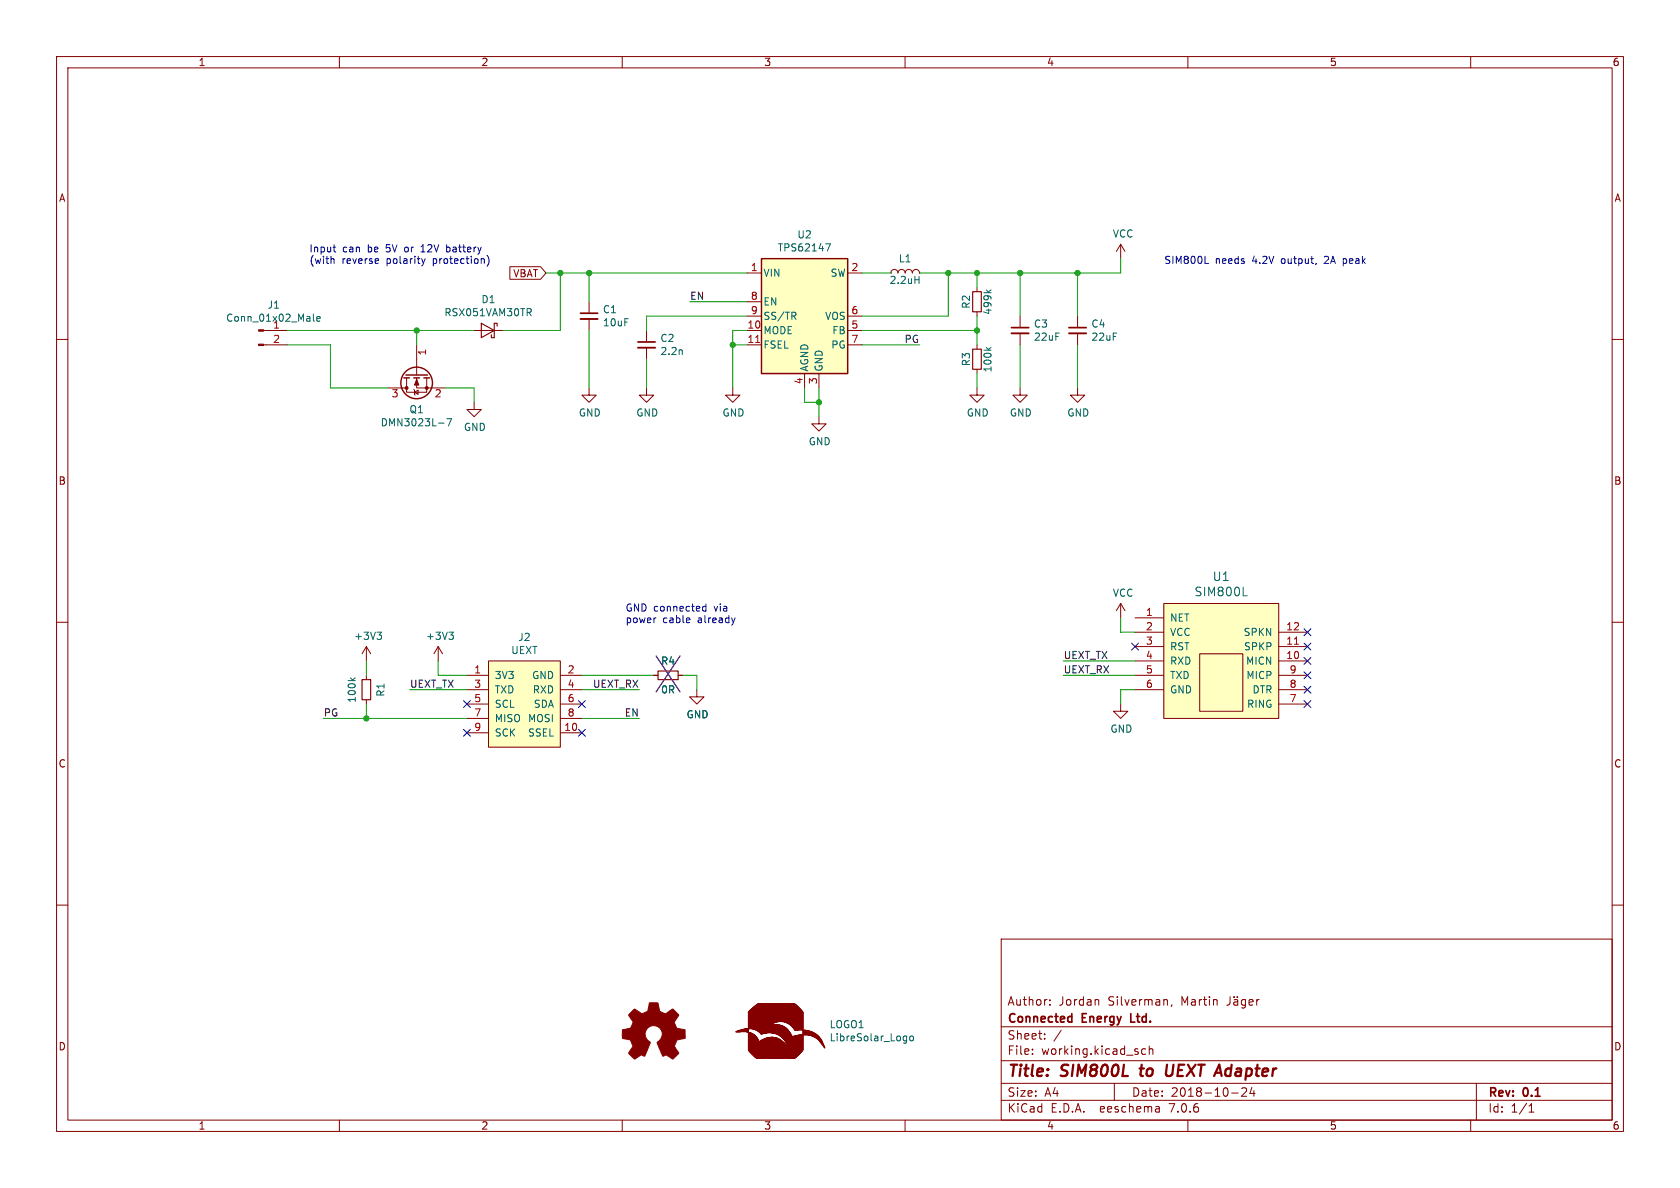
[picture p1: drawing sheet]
<svg xmlns="http://www.w3.org/2000/svg" width="297mm" height="210mm" viewBox="0 0 297 210" stroke-linecap="round" stroke-linejoin="round" font-family="sans-serif">
<g fill="none" stroke="#840000" stroke-width=".18">
<path d="M10 10h277v190h-277zM12 12h273v186h-273zM60 10v2M110 10v2M160 10v2M210 10v2M260 10v2M10 60h2M46.6 58.4h4.2M83.8 58.4h5.1M90.1 47.1h5.5l.9 1.2-.9 1.1h-5.5zM104.1 53.3v1.9"/>
<path d="M104.1 56.4v2M114.3 58.4v1.9M132.1 48.3h2.5M132.1 58.4h2.5M132.1 55.9h2.5M132.1 53.3h2.5M149.9 48.3h2.5M149.9 58.4h2.5M149.9 55.9h2.5M157.5 48.3a.64 .64 0 0 1 .6-.7 .64 .64 0 0 1 .6 .7 .64 .64 0 0 1 .7-.7 .64 .64 0 0 1 .6 .7 .64 .64 0 0 1 .7-.7 .64 .64 0 0 1 .6 .7 .64 .64 0 0 1 .6-.7 .64 .64 0 0 1 .7 .7M157.5 48.3h.1M162.6 48.3h.1"/>
<path d="M172.7 50.8v.8M172.7 55.1v.8M180.3 55.9v1.9M180.3 58.9v2.1M190.5 55.9v1.9M190.5 58.9v2.1M198.1 43.2l-.7 1.3M198.1 43.2v2.5M198.1 43.2l.8 1.3M285 60h2M46.6 61h4.2M68.6 68.6h3.3"/>
<path d="M71.9 66.8v2.5h3.5v-2.5M73.2 68.8l.1 .2v.7l.1 .2M73.3 69.3l.6-.3v.7zM73.7 66.8v1.8h5M73.7 61v5.3M83.8 71.1v1.3h1.3l-1.3 1.3-1.3-1.3h1.3M104.1 68.6v1.3h1.3l-1.3 1.2-1.2-1.2h1.2M114.3 68.6v1.3h1.3l-1.3 1.2-1.3-1.2h1.3M114.3 61.5v2M129.5 68.6v1.3h1.3l-1.3 1.2-1.2-1.2h1.2M132.1 61h2.5M142.2 66v2.6"/>
<path d="M144.8 73.7v1.2h1.2l-1.2 1.3-1.3-1.3h1.3M144.8 66v2.6M149.9 61h2.5M172.7 68.6v1.3h1.3l-1.3 1.2-1.3-1.2h1.3M172.7 61v.7M172.7 65.3v.7M180.3 68.6v1.3h1.3l-1.3 1.2-1.2-1.2h1.2M190.5 68.6v1.3h1.3l-1.3 1.2-1.3-1.2h1.3M10 110h2M64.8 114.3l-.8 1.3M64.8 114.3v2.5M64.8 119.4v.7"/>
<path d="M64.8 114.3l.7 1.3M77.5 114.3l-.8 1.3M77.5 114.3v2.5M77.5 114.3l.7 1.3M82.5 119.4h3.9M86.4 116.8h12.7v15.3h-12.7zM99.1 119.4h3.8M198.1 106.7v2.5M198.1 106.7l-.7 1.3M198.1 106.7l.8 1.3M200.7 109.2h5M200.7 116.8h5"/>
<path d="M200.7 114.3h5M200.7 111.8h5M200.7 119.4h5M205.7 106.7h20.4v20.3h-20.4zM212.1 115.6h7.6v10.1h-7.6zM226.1 116.8h5M226.1 114.3h5M226.1 111.8h5M226.1 119.4h5M285 110h2M64.8 123.7v.8M82.5 121.9h3.9"/>
<path d="M82.5 124.5h3.9M82.5 129.5h3.9M82.5 127h3.9M99.1 121.9h3.8M99.1 124.5h3.8M99.1 129.5h3.8M99.1 127h3.8M123.2 121.9v1.3h1.3l-1.3 1.3-1.3-1.3h1.3M198.1 124.5v1.2h1.3l-1.3 1.3-1.3-1.3h1.3M200.7 121.9h5M226.1 121.9h5M226.1 124.5h5"/>
<path d="M10 160h2M285 160h2M177 166h108v32h-108zM185.6 177.6v.1M185.6 176.8v.1M194 176.7l.2 .2v.8M206.3 176.8l.1 .9M207.2 177.6l-.2 .3M217.5 176.2v1.1a.48 .48 0 0 1-.6 .4M218.2 176.8h.5l.1 .9M218.2 176.2v.1M218.7 176.2v.1"/>
<path d="M218.8 177.1h-.5a.29 .29 0 0 0-.2 .3 .29 .29 0 0 0 .2 .3l.5-.1M220.2 176.8l-.5-.1-.2 .3v.4l.1 .2h.6M220.2 176.7v1.2l-.3 .3-.4-.1M220.8 177.2l.7-.1v-.3l-.5-.1-.2 .2 .1 .7h.6M222.2 176.7v1M222.6 176.7l-.3 .1-.1 .2M60 198v2M110 198v2M160 198v2M177 194.5h108M177 191.5h108M177 187.5h108"/>
<path d="M177 181.5h108M182.5 186.3v.1M182.5 185.5v.1M184.7 183.6v.1M184.7 182.8v.1M187.6 182.1l-1.3 2M197 191.5v3M202.5 185.5l-.4-.1-.3 .3v.4l.2 .2h.5M203.2 185.5l.2-.1 .3 .1 .1 .9M203.2 184.9v1.5M204.9 195.7l.1 .9M205 196.5l-.2 .1"/>
<path d="M205 196h-.2M210 198v2M217.7 193.2h1.2M220.3 192.4v.5l-.8 .9h.9M221.3 192.2l-.3 1.1h.9M221.7 192.8v1M260 198v2M261 191.5v6.5M270.3 196.6h.9M270.3 195.5l.4-.4v1.5"/>
</g>
<path d="M201.5 188.9h.7M201.8 188.2l-.2 1.7 .3 .3M206.3 188.2l-.2 1.6 .2 .3a.66 .66 0 0 0 .8-.1" fill="none" stroke="#840000" stroke-width=".4"/>
<path d="M102.6 55.4h3.1M178.8 57.9h3.1M189 57.9h3M112.8 60.5h3M189.3 179.7l.2 .1M189.5 179.2v1.5M199.9 179.2v1.5h.7M189.5 180.6l-.2 .1" fill="none" stroke="#840000" stroke-width=".3"/>
<path d="M102.6 56.4h3.1M178.8 58.9h3.1M189 58.9h3M112.8 61.5h3" fill="none" stroke="#840000" stroke-width=".33"/>
<g fill="none" stroke="#006464" stroke-width=".18">
<path d="M55.4 55.5v1.1l.2 .2M56 56.4l.6-.2-.1-.2-.3-.1-.2 .2 .1 .6h.4M93.5 55.2l.4 .6M93.7 54.6l.2 .2v.3l-.2 .1M140.3 55.9l.4 .6M140.6 55.3l.1 .1-.1 .4M146 43.1h.8l-.5 1.3M161.7 49.4h.8M162.5 48.8v1.3M174.4 51.3l.4 .4M175.2 51.3l-.5 .3M77.5 74.8h1"/>
<path d="M79 74h.8l-.5 1.3M120.6 61.9v.8M174.4 61.4l.4 .5M175.2 61.4l-.5 .4M62 119.8l.4 .5M62.8 119.8l-.5 .4M66.7 111.8h.7l-.4 .4M67.2 112.2l.2 .3v.3l-.2 .2M79.4 111.8h.7l-.4 .4M79.9 112.2l.2 .3v.3l-.2 .2M219.8 105.3h.7M159.9 183.1l.4 .1"/>
<path d="M160.3 183.1v1.1l-.3 .2M160.3 183.9l-.4 .1M160.9 183.3l.2-.2 .3 .2 .1 .5-.1 .1-.3 .1-.2-.1z"/>
</g>
<g fill="#ffffc2" stroke="#ffffc2" stroke-width=".18">
<path d="M134.6 45.7h15.3v20.3h-15.3z"/>
<path d="M205.7 106.7h20.4v20.3h-20.4z"/>
<path d="M86.4 116.8h12.7v15.3h-12.7z"/>
</g>
<g fill="none" stroke="#840000" stroke-width=".25">
<path d="M134.6 45.7h15.3v20.3h-15.3zM71.4 66.8h1M71.8 66.3h3.8M73.2 66.8h1M74.9 66.8h1"/>
<circle cx="73.7" cy="67.7" r="2.79"/>
</g>
<path d="M133.6 60.5h.7M228.8 113.9h.8" fill="none" stroke="#a90000" stroke-width=".18"/>
<g fill="#840000" stroke="#840000" stroke-width=".18">
<path d="M45.7 60.8h.9v.3h-.9z"/>
<path d="M45.7 58.3h.9v.2h-.9z"/>
<path d="M130.1 182.4h.8z"/>
<path d="M130.1 182.3l2.2 .1z"/>
<path d="M130.2 182.3h2.1z"/>
<path d="M130.3 182.2l2 .1z"/>
<path d="M130.4 182.2h1.9z"/>
<path d="M130.5 182.2h1.8z"/>
<path d="M130.7 182.1l1.6 .1z"/>
<path d="M130.8 182.1h1.5z"/>
<path d="M131 182.1h1.3z"/>
<path d="M131.1 182l1.2 .1z"/>
<path d="M131.2 182h1.1z"/>
<path d="M131.4 181.9l.9 .1z"/>
<path d="M131.6 181.9h.7z"/>
<path d="M131.7 181.9h.6z"/>
<path d="M131.9 182.4h.4z"/>
<path d="M132 181.8l7.1 .1z"/>
<path d="M132.1 182.4h.2z"/>
<path d="M132.3 182.4l.1 .1z"/>
<path d="M132.3 185.6h9.6z"/>
<path d="M132.3 185.6h9.7z"/>
<path d="M132.3 185.5l9.7 .1z"/>
<path d="M132.3 185.5h9.7z"/>
<path d="M132.3 185.4l9.7 .1z"/>
<path d="M132.3 185.4h9.7z"/>
<path d="M132.3 185.3l9.7 .1z"/>
<path d="M132.3 185.3h9.7z"/>
<path d="M132.3 185.2l7.2 .1z"/>
<path d="M132.3 185.2h7.2z"/>
<path d="M132.3 185.1l7.1 .1z"/>
<path d="M132.3 185.1h7.1z"/>
<path d="M132.3 185.1h7z"/>
<path d="M132.3 185l7 .1z"/>
<path d="M132.3 185h7z"/>
<path d="M132.3 184.9l6.9 .1z"/>
<path d="M132.3 184.9h6.9z"/>
<path d="M132.3 184.8l6.8 .1z"/>
<path d="M132.3 184.8h6.8z"/>
<path d="M132.3 184.7l6.7 .1z"/>
<path d="M132.3 184.7h6.7z"/>
<path d="M132.3 184.6l6.6 .1z"/>
<path d="M132.3 184.6h6.6z"/>
<path d="M132.3 184.5l6.5 .1z"/>
<path d="M132.3 184.5h6.5z"/>
<path d="M132.3 184.4l6.4 .1z"/>
<path d="M132.3 184.4h6.4z"/>
<path d="M132.3 184.3l6.3 .1z"/>
<path d="M132.3 184.3h6.3z"/>
<path d="M132.3 184.2l6.2 .1z"/>
<path d="M132.3 184.2h6.1z"/>
<path d="M132.3 184.1l6.1 .1z"/>
<path d="M132.3 184.1h1.9z"/>
<path d="M132.3 184l1.9 .1z"/>
<path d="M132.3 184h1.9z"/>
<path d="M132.3 184h1.8z"/>
<path d="M132.3 183.9l1.8 .1z"/>
<path d="M132.3 183.9h1.8z"/>
<path d="M132.3 183.8l1.8 .1z"/>
<path d="M132.3 183.8h1.7z"/>
<path d="M132.3 183.7l1.7 .1z"/>
<path d="M132.3 183.7h1.7z"/>
<path d="M132.3 183.6l1.7 .1z"/>
<path d="M132.3 183.6h1.6z"/>
<path d="M132.3 183.5l1.6 .1z"/>
<path d="M132.3 183.5h1.6z"/>
<path d="M132.3 183.5h1.5z"/>
<path d="M132.3 183.4l1.5 .1z"/>
<path d="M132.3 183.4h1.5z"/>
<path d="M132.3 183.3l1.5 .1z"/>
<path d="M132.3 183.3h1.5z"/>
<path d="M132.3 183.3h1.4z"/>
<path d="M132.3 183.2l1.4 .1z"/>
<path d="M132.3 183.2h1.3z"/>
<path d="M132.3 183.1l1.3 .1z"/>
<path d="M132.3 183.1h1.3z"/>
<path d="M132.3 183.1h1.2z"/>
<path d="M132.3 183l1.2 .1z"/>
<path d="M132.3 183h1.1z"/>
<path d="M132.3 182.9l1.1 .1z"/>
<path d="M132.3 182.9h1z"/>
<path d="M132.3 182.8l.9 .1z"/>
<path d="M132.3 182.8h.8z"/>
<path d="M132.3 182.7l.8 .1z"/>
<path d="M132.3 182.7h.7z"/>
<path d="M132.3 182.7h.6z"/>
<path d="M132.3 182.6l.5 .1z"/>
<path d="M132.3 182.6h.4z"/>
<path d="M132.3 182.5l.3 .1z"/>
<path d="M132.3 182.5h.2z"/>
<path d="M132.3 181.8h6.7z"/>
<path d="M132.3 181.7l6.7 .1z"/>
<path d="M132.3 181.7h6.7z"/>
<path d="M132.3 181.7h6.6z"/>
<path d="M132.3 181.6l6.5 .1z"/>
<path d="M132.3 181.6h6.5z"/>
<path d="M132.3 181.5l6.4 .1z"/>
<path d="M132.3 181.5h6.4z"/>
<path d="M132.3 181.5h6.3z"/>
<path d="M132.3 181.4l6.2 .1z"/>
<path d="M132.3 181.4h6.1z"/>
<path d="M132.3 181.3l6.1 .1z"/>
<path d="M132.3 181.3h6z"/>
<path d="M132.3 181.3h5.9z"/>
<path d="M132.3 181.2l5.7 .1z"/>
<path d="M132.3 181.2h5.5z"/>
<path d="M132.3 181.1l5.3 .1z"/>
<path d="M132.3 181.1h4z"/>
<path d="M132.3 181l4.1 .1z"/>
<path d="M132.3 181h4.2z"/>
<path d="M132.3 180.9l4.3 .1z"/>
<path d="M132.3 180.9h4.3z"/>
<path d="M132.3 180.8l4.4 .1z"/>
<path d="M132.3 180.8h4.5z"/>
<path d="M132.3 180.8h4.6z"/>
<path d="M132.3 180.7l4.7 .1z"/>
<path d="M132.3 180.7h4.9z"/>
<path d="M132.3 180.6l5 .1z"/>
<path d="M132.3 180.6h5.2z"/>
<path d="M132.3 180.6h5.4z"/>
<path d="M132.3 180.5l9.7 .1z"/>
<path d="M132.3 180.5h9.7z"/>
<path d="M132.3 180.4l9.7 .1z"/>
<path d="M132.3 180.4h9.7z"/>
<path d="M132.3 180.3l9.7 .1z"/>
<path d="M132.3 180.3h9.7z"/>
<path d="M132.3 180.2l9.7 .1z"/>
<path d="M132.3 180.2h9.7z"/>
<path d="M132.3 180.1l9.7 .1z"/>
<path d="M132.3 180.1h9.7z"/>
<path d="M132.3 180l9.7 .1z"/>
<path d="M132.3 180h9.7z"/>
<path d="M132.3 179.9l9.7 .1z"/>
<path d="M132.3 179.9h9.7z"/>
<path d="M132.3 179.8l9.7 .1z"/>
<path d="M132.3 179.8h9.7z"/>
<path d="M132.3 179.7l9.7 .1z"/>
<path d="M132.3 179.7h9.7z"/>
<path d="M132.3 179.6l9.7 .1z"/>
<path d="M132.3 179.6h9.7z"/>
<path d="M132.3 179.5l9.7 .1z"/>
<path d="M132.3 179.5h9.7z"/>
<path d="M132.3 179.4l9.7 .1z"/>
<path d="M132.3 179.4h9.7z"/>
<path d="M132.3 179.3l9.7 .1z"/>
<path d="M132.3 179.3h9.7z"/>
<path d="M132.3 179.2l9.7 .1z"/>
<path d="M132.3 179.2h9.7z"/>
<path d="M132.3 179.1l9.7 .1z"/>
<path d="M132.3 179.1h9.7z"/>
<path d="M132.3 179l9.7 .1z"/>
<path d="M132.3 179h9.7z"/>
<path d="M132.3 178.9l9.7 .1z"/>
<path d="M132.3 178.9h9.7z"/>
<path d="M132.3 178.9h9.6z"/>
<path d="M132.4 185.7h9.5z"/>
<path d="M132.4 185.6l9.5 .1z"/>
<path d="M132.4 178.8l9.5 .1z"/>
<path d="M132.4 185.7l9.4 .1z"/>
<path d="M132.4 178.8h9.5z"/>
<path d="M132.4 185.8h9.4z"/>
<path d="M132.4 178.7l9.4 .1z"/>
<path d="M132.5 185.9h9.3z"/>
<path d="M132.5 185.8l9.3 .1z"/>
<path d="M132.5 178.7h9.3z"/>
<path d="M132.5 185.9h9.2z"/>
<path d="M132.6 185.9l9.1 .1z"/>
<path d="M132.6 178.6l9.1 .1z"/>
<path d="M132.6 186h9z"/>
<path d="M132.6 178.6h9.1z"/>
<path d="M132.6 186l9 .1z"/>
<path d="M132.6 178.5l9.1 .1z"/>
<path d="M132.7 186.1h8.9z"/>
<path d="M132.7 178.5h8.9z"/>
<path d="M132.7 186.1h8.8z"/>
<path d="M132.8 186.1l8.7 .1z"/>
<path d="M132.8 178.4l8.8 .1z"/>
<path d="M132.8 186.2h8.7z"/>
<path d="M132.8 178.4h8.7z"/>
<path d="M132.8 186.2l8.6 .1z"/>
<path d="M132.8 178.3l8.7 .1z"/>
<path d="M132.9 186.3h8.5z"/>
<path d="M132.9 178.3h8.5z"/>
<path d="M132.9 186.3l8.4 .1z"/>
<path d="M132.9 181.9h6.2z"/>
<path d="M133 186.4h8.3z"/>
<path d="M133 178.2l8.4 .1z"/>
<path d="M133 186.4l8.2 .1z"/>
<path d="M133 178.2h8.3z"/>
<path d="M133.1 186.5h8.1z"/>
<path d="M133.1 178.1l8.2 .1z"/>
<path d="M133.1 186.5h8z"/>
<path d="M133.1 178.1h8.1z"/>
<path d="M133.1 186.5l8 .1z"/>
<path d="M133.1 181.9h6.1z"/>
<path d="M133.2 186.6h7.9z"/>
<path d="M133.2 186.6l7.8 .1z"/>
<path d="M133.2 178l7.9 .1z"/>
<path d="M133.3 186.7h7.6z"/>
<path d="M133.3 178h7.8z"/>
<path d="M133.3 181.9l5.9 .1z"/>
<path d="M133.3 177.9l7.8 .1z"/>
<path d="M133.3 186.7l7.6 .1z"/>
<path d="M133.3 177.9h7.7z"/>
<path d="M133.4 186.8h7.4z"/>
<path d="M133.4 186.8l7.4 .1z"/>
<path d="M133.4 182h5.8z"/>
<path d="M133.4 177.9h7.6z"/>
<path d="M133.5 177.8l7.4 .1z"/>
<path d="M133.5 186.9h7.3z"/>
<path d="M133.5 182l5.8 .1z"/>
<path d="M133.5 177.8h7.4z"/>
<path d="M133.6 186.9h7.1z"/>
<path d="M133.6 177.7l7.3 .1z"/>
<path d="M133.6 186.9l7.1 .1z"/>
<path d="M133.6 187h7z"/>
<path d="M133.6 182.1h5.7z"/>
<path d="M133.6 177.7h7.2z"/>
<path d="M133.7 177.6l7.1 .1z"/>
<path d="M133.7 187h6.9z"/>
<path d="M133.7 182.1h5.6z"/>
<path d="M133.7 177.6h7z"/>
<path d="M133.8 187l6.7 .1z"/>
<path d="M133.8 182.1l5.6 .1z"/>
<path d="M133.8 177.6h6.9z"/>
<path d="M133.8 177.5l6.8 .1z"/>
<path d="M133.9 182.2h5.5z"/>
<path d="M133.9 177.5h6.7z"/>
<path d="M134 177.4l6.5 .1z"/>
<path d="M134 182.2l5.5 .1z"/>
<path d="M134 182.3h5.5z"/>
<path d="M134.1 182.3l5.4 .1z"/>
<path d="M134.2 182.4h5.3z"/>
<path d="M134.2 182.4h5.4z"/>
<path d="M134.2 184.1h4.2z"/>
<path d="M134.2 182.4l5.4 .1z"/>
<path d="M134.3 182.5h5.3z"/>
<path d="M134.3 184l4 .1z"/>
<path d="M134.3 182.5l5.4 .1z"/>
<path d="M134.4 184h3.9z"/>
<path d="M134.4 182.6h1.2z"/>
<path d="M134.4 184h3.8z"/>
<path d="M134.4 182.7h.7z"/>
<path d="M134.4 182.6l.9 .1z"/>
<path d="M134.5 182.7h.5z"/>
<path d="M134.5 183.9l3.7 .1z"/>
<path d="M134.5 182.7l.3 .1z"/>
<path d="M134.5 183.9h3.6z"/>
<path d="M134.5 182.8h.2z"/>
<path d="M134.6 183.8l3.4 .1z"/>
<path d="M134.7 183.8h3.3z"/>
<path d="M134.8 183.8h3.1z"/>
<path d="M134.9 183.7l3 .1z"/>
<path d="M135 183.7h2.8z"/>
<path d="M135.1 183.7h2.6z"/>
<path d="M135.2 183.6l2.5 .1z"/>
<path d="M135.2 183.6h2.4z"/>
<path d="M135.4 183.5l2.1 .1z"/>
<path d="M135.5 183.5h1.9z"/>
<path d="M135.6 183.5h1.7z"/>
<path d="M135.8 183.4l1.4 .1z"/>
<path d="M136 183.4h1z"/>
<path d="M136.3 183.3l.4 .1z"/>
<path d="M136.4 182.6h3.3z"/>
<path d="M136.7 182.6l3 .1z"/>
<path d="M136.9 182.7h2.8z"/>
<path d="M137 182.7h2.8z"/>
<path d="M137.2 182.7l2.6 .1z"/>
<path d="M137.3 182.8h2.5z"/>
<path d="M137.4 182.8l2.4 .1z"/>
<path d="M137.5 182.9h2.3z"/>
<path d="M137.6 182.9h2.3z"/>
<path d="M137.6 182.9l2.3 .1z"/>
<path d="M137.7 183h2.2z"/>
<path d="M137.7 183l2.3 .1z"/>
<path d="M137.8 183.1h2.2z"/>
<path d="M137.9 183.1h2.1z"/>
<path d="M137.9 183.1l2.1 .1z"/>
<path d="M138 183.2h2z"/>
<path d="M138.1 183.2l1.9 .1z"/>
<path d="M138.1 183.3h3.9z"/>
<path d="M138.2 183.3h3.8z"/>
<path d="M138.2 183.3l3.8 .1z"/>
<path d="M138.2 183.4h3.8z"/>
<path d="M138.3 183.4l3.7 .1z"/>
<path d="M138.3 180.6h3.7z"/>
<path d="M138.3 183.5h3.7z"/>
<path d="M138.4 183.5h3.6z"/>
<path d="M138.4 183.5l3.6 .1z"/>
<path d="M138.5 183.6l3.5 .1z"/>
<path d="M138.5 183.6h3.5z"/>
<path d="M138.5 183.7h3.5z"/>
<path d="M138.6 183.7h3.4z"/>
<path d="M138.6 180.6h3.4z"/>
<path d="M138.6 183.7l3.4 .1z"/>
<path d="M138.6 183.8h3.4z"/>
<path d="M138.7 183.8l3.3 .1z"/>
<path d="M138.7 183.8h3.3z"/>
<path d="M138.7 183.9h3.3z"/>
<path d="M138.7 180.6l3.3 .1z"/>
<path d="M138.8 183.9l3.2 .1z"/>
<path d="M138.8 184h3.2z"/>
<path d="M138.8 184l3.2 .1z"/>
<path d="M138.8 180.7h3.2z"/>
<path d="M138.9 184.1l3.1 .1z"/>
<path d="M138.9 184.1h3.1z"/>
<path d="M138.9 184.2h3.1z"/>
<path d="M139 184.3h3z"/>
<path d="M139 184.2l3 .1z"/>
<path d="M139 180.7l3 .1z"/>
<path d="M139 184.3l3 .1z"/>
<path d="M139 184.4h3z"/>
<path d="M139 180.8h3z"/>
<path d="M139.1 184.5h2.9z"/>
<path d="M139.1 184.4l2.9 .1z"/>
<path d="M139.2 184.6h2.8z"/>
<path d="M139.2 184.5l2.8 .1z"/>
<path d="M139.2 180.8h2.8z"/>
<path d="M139.2 184.7h2.8z"/>
<path d="M139.2 184.6l2.8 .1z"/>
<path d="M139.2 180.8l2.8 .1z"/>
<path d="M139.2 184.7l2.8 .1z"/>
<path d="M139.3 184.8h2.7z"/>
<path d="M139.3 180.9h2.7z"/>
<path d="M139.3 184.9h2.7z"/>
<path d="M139.3 184.8l2.7 .1z"/>
<path d="M139.3 180.9l2.7 .1z"/>
<path d="M139.4 185h2.6z"/>
<path d="M139.4 184.9l2.6 .1z"/>
<path d="M139.4 185.1h2.6z"/>
<path d="M139.4 185l2.6 .1z"/>
<path d="M139.4 181h2.6z"/>
<path d="M139.5 185.1h2.5z"/>
<path d="M139.5 185.2h2.5z"/>
<path d="M139.5 185.1l2.5 .1z"/>
<path d="M139.5 181l2.5 .1z"/>
<path d="M139.5 185.2l2.5 .1z"/>
<path d="M139.5 181.1h2.5z"/>
<path d="M139.6 181.1h2.4z"/>
<path d="M139.7 181.1l2.3 .1z"/>
<path d="M139.7 181.2h2.3z"/>
<path d="M139.8 181.2l2.2 .1z"/>
<path d="M139.8 181.3h2.2z"/>
<path d="M139.9 181.3h2.1z"/>
<path d="M139.9 181.3l2.1 .1z"/>
<path d="M140 181.4h2z"/>
<path d="M140 181.4l2 .1z"/>
<path d="M140 181.5h2z"/>
<path d="M140.1 181.5h1.9z"/>
<path d="M140.1 181.5l1.9 .1z"/>
<path d="M140.2 183.2l1.8 .1z"/>
<path d="M140.2 181.6l1.8 .1z"/>
<path d="M140.2 181.6h1.8z"/>
<path d="M140.2 181.7h1.8z"/>
<path d="M140.3 183.2h1.7z"/>
<path d="M140.3 181.7l1.7 .1z"/>
<path d="M140.3 181.8h1.7z"/>
<path d="M140.4 181.9h1.6z"/>
<path d="M140.4 181.8l1.6 .1z"/>
<path d="M140.4 183.1l1.6 .1z"/>
<path d="M140.4 182h1.6z"/>
<path d="M140.4 181.9l1.6 .1z"/>
<path d="M140.5 182l1.5 .1z"/>
<path d="M140.5 182.1h.2z"/>
<path d="M140.5 182.1h.6z"/>
<path d="M140.6 183.1h1.4z"/>
<path d="M140.8 183.1h1.2z"/>
<path d="M140.9 183l1.1 .1z"/>
<path d="M141.1 183h.9z"/>
<path d="M141.4 182.9l.6 .1z"/>
<path d="M141.8 182.1h.2z"/>
<path d="M141.8 182.9h2.6z"/>
<path d="M142 182.9h2.3z"/>
<path d="M142 182.8l2.3 .1z"/>
<path d="M142 182.8h2.2z"/>
<path d="M142 182.7l2.2 .1z"/>
<path d="M142 182.7h2.1z"/>
<path d="M142 182.6l2 .1z"/>
<path d="M142 182.6h1.9z"/>
<path d="M142 182.5l1.8 .1z"/>
<path d="M142 182.5h1.8z"/>
<path d="M142 182.4l1.7 .1z"/>
<path d="M142 182.4h1.6z"/>
<path d="M142 182.4h1.5z"/>
<path d="M142 182.3l1.4 .1z"/>
<path d="M142 182.3h1.3z"/>
<path d="M142 182.2l1.2 .1z"/>
<path d="M142 182.2h1z"/>
<path d="M142 182.2h.8z"/>
<path d="M142 182.1l.6 .1z"/>
<path d="M142 182.1h.4z"/>
<path d="M142.8 182.9l1.6 .1z"/>
<path d="M143.1 183h1.4z"/>
<path d="M143.3 183l1.3 .1z"/>
<path d="M143.4 183.1h1.2z"/>
<path d="M143.5 183.1h1.1z"/>
<path d="M143.6 183.1l1.1 .1z"/>
<path d="M143.7 183.2h1z"/>
<path d="M143.8 183.2l1 .1z"/>
<path d="M143.9 183.3h.9z"/>
<path d="M144 183.3h.8z"/>
<path d="M144 183.3l.9 .1z"/>
<path d="M144.1 183.4h.8z"/>
<path d="M144.2 183.4l.7 .1z"/>
<path d="M144.2 183.5h.8z"/>
<path d="M144.3 183.5h.7z"/>
<path d="M144.3 183.5l.7 .1z"/>
<path d="M144.4 183.6h.6z"/>
<path d="M144.5 183.6l.6 .1z"/>
<path d="M144.5 183.7h.6z"/>
<path d="M144.6 183.7h.5z"/>
<path d="M144.6 183.7l.6 .1z"/>
<path d="M144.7 183.8h.5z"/>
<path d="M144.8 183.8l.4 .1z"/>
<path d="M144.8 183.9h.4z"/>
<path d="M144.8 183.9l.5 .1z"/>
<path d="M144.9 184h.4z"/>
<path d="M144.9 184l.4 .1z"/>
<path d="M145 184.1h.4z"/>
<path d="M145 184.2h.4z"/>
<path d="M145 184.1l.4 .1z"/>
<path d="M145 184.2l.4 .1z"/>
<path d="M145.1 184.3h.3z"/>
<path d="M145.1 184.3l.3 .1z"/>
<path d="M145.2 184.4h.3z"/>
<path d="M145.2 184.4l.3 .1z"/>
<path d="M145.2 184.5h.3z"/>
<path d="M145.3 184.5l.2 .1z"/>
<path d="M145.3 184.5h.2z"/>
<path d="M145.3 184.6h.3z"/>
<path d="M145.4 184.7h.2z"/>
<path d="M145.4 184.6l.2 .1z"/>
<path d="M145.4 184.7l.2 .1z"/>
<path d="M145.5 184.8l.1 .1z"/>
<path d="M145.5 184.8h.1z"/>
<path d="M145.5 184.9h.2z"/>
<path d="M145.6 184.9h.1z"/>
<path d="M145.6 184.9l.1 .1z"/>
<path d="M145.6 185l.1 .1z"/>
<path d="M73.7 67.1l.3 1h-.7z"/>
<path d="M111.6 178.9l.6-.5 .9 .5a.62 .62 0 0 0 1 0h.2a1.62 1.62 0 0 0 .5-1.4l.1-.2h1.4l.2 .8a.74 .74 0 0 0 .6 .9l.6 .2 1.2-.8 1.1 1-.4 .7a.75 .75 0 0 0-.2 1.2l.2 .5 1.5 .2v1.5l-1.4 .3-.1 .1a1.23 1.23 0 0 0-.2 1.2l.6 1.1-.1 .1-1 .9-.8-.5a.54 .54 0 0 0-.9 0l-1-2.3a2.33 2.33 0 0 0 .8-2 1.54 1.54 0 0 0-2.5-.7 1.54 1.54 0 0 0 .5 2.6l-1.1 2.4a.69 .69 0 0 0-1.1 .1l-.6 .4-1.1-1 .8-1.2-.2-.6a.71 .71 0 0 0-.9-.7l-.8-.2v-1.5h.5a1.11 1.11 0 0 0 1.2-.7 .72 .72 0 0 0-.2-1.2l-.4-.7z"/>
<circle cx="75.4" cy="68.6" r=".25"/>
<circle cx="71.9" cy="68.6" r=".25"/>
</g>
<path d="M85.1 57.2l2.3 1.2-2.3 1.3zM87.9 57.7v-.5h-.5v2.5h-.5v-.5M172 51.6h1.5v3.5h-1.5zM172 61.7h1.5v3.6h-1.5zM64 120.1h1.5v3.6h-1.5z" fill="none" stroke="#840000" stroke-width=".2"/>
<g fill="none" stroke="#0000c2" stroke-width=".18">
<path d="M58.7 45.7l.4 .2v.7M58.9 43.7h.5M59.1 44.5h.3M66.9 45.8v.2l-.6 .2M74.4 44.5h.8M74.5 45.7l.3 .9M74.7 43.4l-.3 .2M74.8 46.6l-.1 .3M75.2 45.7l-.4 .9M79 44.5h.3M79 43.3v1.2M79.3 43.7h-.3"/>
<path d="M86.1 45.1a1.46 1.46 0 0 1 0 2M213 46.6h.6M232.7 46.5l-.1 .2M237.5 45.7v1.3M237.5 46.5l.1 .1M237.6 45.7l-.1 .1M115.9 109.2h.1M121.9 109.3l.1 .2-.6 .2M124.2 107.8l.2 .2h.4M124.8 106.8v1.2M124.8 107.2h-.4l-.2 .2M129.9 109.2l-.3 .9"/>
</g>
<g fill="none" stroke="#009600" stroke-width=".18">
<path d="M50.8 58.4h33M73.7 58.4v2.6M96.5 48.3h35.6M99.1 48.3v10.1h-10.2M104.1 48.3v5M104.1 58.4v10.2M121.9 53.3h10.2M132.1 58.4h-2.6v10.2M132.1 55.9h-17.8v2.5M152.4 48.3h5.1M152.4 58.4h20.3M167.6 48.3v7.6h-15.2"/>
<path d="M172.7 48.3v2.5M172.7 55.9v5.1M180.3 48.3v7.6M190.5 48.3v7.6M198.1 45.7v2.6h-35.5M50.8 61h7.6v7.6h10.2M78.7 68.6h5.1v2.5M114.3 63.5v5.1M129.5 61h2.6M142.2 68.6v2.5h2.6M144.8 68.6v5.1M152.4 61h10.2"/>
<path d="M172.7 66v2.6M180.3 61v7.6M190.5 61v7.6M64.8 116.8v2.6M77.5 116.8v2.6h5M102.9 119.4h12.7M188 119.4h12.7M188 116.8h12.7M198.1 109.2v2.6h2.6M57.1 127h25.4M64.8 124.5v2.5M72.4 121.9h10.1"/>
<path d="M102.9 127h10.1M102.9 121.9h10.1M200.7 121.9h-2.6v2.6"/>
</g>
<g fill="none" stroke="#000084" stroke-width=".18">
<path d="M200.1 113.7l1.2 1.2M201.3 113.7l-1.2 1.2M230.5 113.7l1.2 1.2M230.5 118.8l1.2 1.2M230.5 116.2l1.2 1.2M230.5 111.2l1.2 1.2M231.7 113.7l-1.2 1.2M231.7 118.8l-1.2 1.2M231.7 116.2l-1.2 1.2M231.7 111.2l-1.2 1.2M81.9 123.9l1.3 1.2M81.9 128.9l1.3 1.2"/>
<path d="M83.2 123.9l-1.3 1.2M83.2 128.9l-1.3 1.2M102.3 128.9l1.2 1.2M102.3 123.9l1.2 1.2M103.5 128.9l-1.2 1.2M103.5 123.9l-1.2 1.2M230.5 123.9l1.2 1.2M230.5 121.3l1.2 1.2M231.7 123.9l-1.2 1.2M231.7 121.3l-1.2 1.2"/>
</g>
<g fill="#009600" stroke="#009600" stroke-width=".18">
<circle cx="144.8" cy="71.1" r=".46"/>
<circle cx="167.6" cy="48.3" r=".46"/>
<circle cx="172.7" cy="58.4" r=".46"/>
<circle cx="172.7" cy="48.3" r=".46"/>
<circle cx="99.1" cy="48.3" r=".46"/>
<circle cx="104.1" cy="48.3" r=".46"/>
<circle cx="73.7" cy="58.4" r=".46"/>
<circle cx="129.5" cy="61" r=".46"/>
<circle cx="64.8" cy="127" r=".46"/>
<circle cx="190.5" cy="48.3" r=".46"/>
<circle cx="180.3" cy="48.3" r=".46"/>
</g>
<text font-size="8.8" fill="#840000" x="115.5" y="122.8">X</text>
<g font-size="2.8" fill="#840000">
<text x="178" y="190.9">Title:</text>
<text x="187.7" y="190.9">SIM800L</text>
<text x="202.5" y="190.9">to</text>
<text x="207.7" y="190.9">UEXT Adapter</text>
</g>
<g font-size="2.1" fill="#006464">
<text x="211.1" y="105.6">SIM800L</text>
<text x="214.3" y="102.9">U1</text>
</g>
<g font-size="2.1" fill="#840000">
<text x="178" y="178">Author:</text>
<text x="187.2" y="178">Jordan</text>
<text x="196" y="178">Silverman,</text>
<text x="209" y="178">Martin</text>
<text x="178" y="184">Sheet:</text>
<text x="178" y="181.2">Connected</text>
<text x="191.4" y="181.2">Energy</text>
<text x="200.6" y="181.2">Ltd.</text>
<text x="178" y="186.7">File:</text>
<text x="184.1" y="186.7">working.kicad_sch</text>
<text x="178" y="196.9">KiCad</text>
<text x="178" y="194.1">Size:</text>
<text x="184.7" y="194.1">A4</text>
<text x="185.7" y="196.9">E.D.A.</text>
<text x="194.6" y="196.9">eeschema</text>
<text x="200" y="194.1">Date:</text>
<text x="207" y="196.9">7.0.6</text>
<text x="207" y="194.1">2018-10-24</text>
<text x="263" y="194.3">Rev:</text>
<text x="263" y="196.9">Id:</text>
<text x="267.1" y="196.9">1/1</text>
<text x="269.4" y="194.3">0.1</text>
</g>
<g font-size="1.8" fill="#840000">
<text x="35" y="11.9">1</text>
<text x="85" y="11.9">2</text>
<text x="135" y="11.9">3</text>
<text x="185" y="11.9">4</text>
<text x="235" y="11.9">5</text>
<text x="285" y="11.9">6</text>
<text x="10.3" y="35.9">A</text>
<text x="285.3" y="35.9">A</text>
<text x="90.6" y="49.2">VBAT</text>
<text x="10.3" y="85.9">B</text>
<text x="285.3" y="85.9">B</text>
<text x="10.3" y="135.9">C</text>
<text x="285.3" y="135.9">C</text>
<text x="10.3" y="185.9">D</text>
<text x="285.3" y="185.9">D</text>
<text x="35" y="199.9">1</text>
<text x="85" y="199.9">2</text>
<text x="135" y="199.9">3</text>
<text x="185" y="199.9">4</text>
<text x="235" y="199.9">5</text>
<text x="285" y="199.9">6</text>
</g>
<g font-size="1.8" fill="#0000c2">
<text x="54.6" y="44.7">Input</text>
<text x="54.6" y="46.7">(with</text>
<text x="60.4" y="46.7">reverse</text>
<text x="60.6" y="44.7">can</text>
<text x="65.1" y="44.7">be</text>
<text x="68.4" y="46.7">polarity</text>
<text x="68.5" y="44.7">5V</text>
<text x="72" y="44.7">or</text>
<text x="75.1" y="44.7">12V</text>
<text x="76.8" y="46.7">protection)</text>
<text x="79.8" y="44.7">battery</text>
<text x="205.7" y="46.7">SIM800L</text>
<text x="214.8" y="46.7">needs</text>
<text x="221.5" y="46.7">4.2V</text>
<text x="226.8" y="46.7">output,</text>
<text x="234.6" y="46.7">2A</text>
<text x="238.1" y="46.7">peak</text>
<text x="110.5" y="108.2">GND connected</text>
<text x="110.5" y="110.2">power</text>
<text x="117.2" y="110.2">cable</text>
<text x="123.5" y="110.2">already</text>
<text x="126.4" y="108.2">via</text>
</g>
<g font-size="1.8" fill="#006464">
<text x="137.4" y="44.7">TPS62147</text>
<text x="140.9" y="42.3">U2</text>
<text x="158.8" y="46.6">L1</text>
<text x="196.6" y="42.2">VCC</text>
<text x="85" y="53.8">D1</text>
<text x="134.9" y="49.1">VIN</text>
<text x="146.7" y="49.1">SW</text>
<text x="157.2" y="50.4">2.2uH</text>
<text x="39.9" y="57.1">Conn_01x02_Male</text>
<text x="47.2" y="54.8">J1</text>
<text x="48.2" y="58.2">1</text>
<text x="78.5" y="56.1">RSX051VAM30TR</text>
<text x="106.5" y="55.6">C1</text>
<text x="106.5" y="57.9">10uF</text>
<text x="134.9" y="59.3">MODE</text>
<text x="134.9" y="54.2">EN</text>
<text x="134.9" y="56.7">SS/TR</text>
<text x="145.8" y="56.7">VOS</text>
<text x="147" y="59.3">FB</text>
<text x="171.7" y="54.7" transform="rotate(-90 171.7 54.7)">R2</text>
<text x="175.5" y="55.8" transform="rotate(-90 175.5 55.8)">499k</text>
<text x="182.7" y="58.1">C3</text>
<text x="192.8" y="58.1">C4</text>
<text x="116.6" y="60.7">C2</text>
<text x="116.6" y="63">2.2n</text>
<text x="134.9" y="61.8">FSEL</text>
<text x="143.1" y="65.8" transform="rotate(-90 143.1 65.8)">AGND</text>
<text x="145.6" y="65.8" transform="rotate(-90 145.6 65.8)">GND</text>
<text x="146.9" y="61.8">PG</text>
<text x="171.7" y="64.8" transform="rotate(-90 171.7 64.8)">R3</text>
<text x="175.5" y="65.9" transform="rotate(-90 175.5 65.9)">100k</text>
<text x="182.7" y="60.4">22uF</text>
<text x="192.8" y="60.4">22uF</text>
<text x="67.2" y="75.6">DMN3023L-7</text>
<text x="72.3" y="73.3">Q1</text>
<text x="81.9" y="76.4">GND</text>
<text x="102.2" y="73.8">GND</text>
<text x="112.4" y="73.8">GND</text>
<text x="127.6" y="73.8">GND</text>
<text x="170.8" y="73.8">GND</text>
<text x="178.4" y="73.8">GND</text>
<text x="188.6" y="73.8">GND</text>
<text x="142.9" y="78.9">GND</text>
<text x="196.6" y="105.7">VCC</text>
<text x="62.5" y="113.3">+3V3</text>
<text x="75.2" y="113.3">+3V3</text>
<text x="91.5" y="113.5">J2</text>
<text x="206.8" y="110.1">NET</text>
<text x="206.8" y="112.6">VCC</text>
<text x="219.8" y="112.6">SPKN</text>
<text x="90.3" y="115.8">UEXT</text>
<text x="116.8" y="117.7">R4</text>
<text x="206.8" y="115.2">RST</text>
<text x="206.8" y="117.7">RXD</text>
<text x="219.8" y="115.2">SPKP</text>
<text x="220.2" y="117.7">MICN</text>
<text x="63.1" y="124.4" transform="rotate(-90 63.1 124.4)">100k</text>
<text x="68.2" y="123.3" transform="rotate(-90 68.2 123.3)">R1</text>
<text x="87.4" y="120.2">3V3</text>
<text x="87.4" y="122.8">TXD</text>
<text x="87.4" y="125.3">SCL</text>
<text x="94" y="120.2">GND</text>
<text x="94.1" y="122.8">RXD</text>
<text x="94.3" y="125.3">SDA</text>
<text x="116.8" y="122.8">0R</text>
<text x="206.8" y="120.2">TXD</text>
<text x="206.8" y="122.8">GND</text>
<text x="220.2" y="120.2">MICP</text>
<text x="220.4" y="125.3">RING</text>
<text x="221.3" y="122.8">DTR</text>
<text x="87.4" y="127.9">MISO</text>
<text x="87.4" y="130.4">SCK</text>
<text x="93.2" y="130.4">SSEL</text>
<text x="93.2" y="127.9">MOSI</text>
<text x="121.3" y="127.2">GND</text>
<text x="196.2" y="129.7">GND</text>
<text x="146.6" y="184.3">LibreSolar_Logo</text>
<text x="146.6" y="182">LOGO1</text>
</g>
<g font-size="1.8" fill="#0f0f0f">
<text x="121.9" y="53.1">EN</text>
<text x="159.8" y="60.7">PG</text>
<text x="188" y="116.6">UEXT_TX</text>
<text x="188" y="119.1">UEXT_RX</text>
<text x="72.4" y="121.7">UEXT_TX</text>
<text x="104.7" y="121.7">UEXT_RX</text>
<text x="57.1" y="126.7">PG</text>
<text x="110.3" y="126.7">EN</text>
</g>
<g font-size="1.8" fill="#a90000">
<text x="132.6" y="48">1</text>
<text x="132.6" y="53.1">8</text>
<text x="150.4" y="48">2</text>
<text x="132" y="58.2">10</text>
<text x="132.6" y="55.6">9</text>
<text x="150.4" y="58.2">5</text>
<text x="150.4" y="55.6">6</text>
<text x="48.2" y="60.7">2</text>
<text x="75.6" y="62.9" transform="rotate(-90 75.6 62.9)">1</text>
<text x="132" y="60.7">11</text>
<text x="150.4" y="60.7">7</text>
<text x="69.1" y="70.6">3</text>
<text x="76.8" y="70.6">2</text>
<text x="142" y="68" transform="rotate(-90 142 68)">4</text>
<text x="144.5" y="68" transform="rotate(-90 144.5 68)">3</text>
<text x="202.5" y="109">1</text>
<text x="202.5" y="111.5">2</text>
<text x="227.3" y="111.5">12</text>
<text x="83.7" y="119.1">1</text>
<text x="100.3" y="119.1">2</text>
<text x="202.5" y="114">3</text>
<text x="202.5" y="116.6">4</text>
<text x="202.5" y="119.1">5</text>
<text x="227.3" y="116.6">10</text>
<text x="227.3" y="114">11</text>
<text x="227.9" y="119.1">9</text>
<text x="83.7" y="121.7">3</text>
<text x="83.7" y="124.2">5</text>
<text x="100.3" y="121.7">4</text>
<text x="100.3" y="124.2">6</text>
<text x="202.5" y="121.7">6</text>
<text x="227.9" y="124.2">7</text>
<text x="227.9" y="121.7">8</text>
<text x="83.7" y="126.7">7</text>
<text x="83.7" y="129.3">9</text>
<text x="99.7" y="129.3">10</text>
<text x="100.3" y="126.7">8</text>
</g>
</svg>
